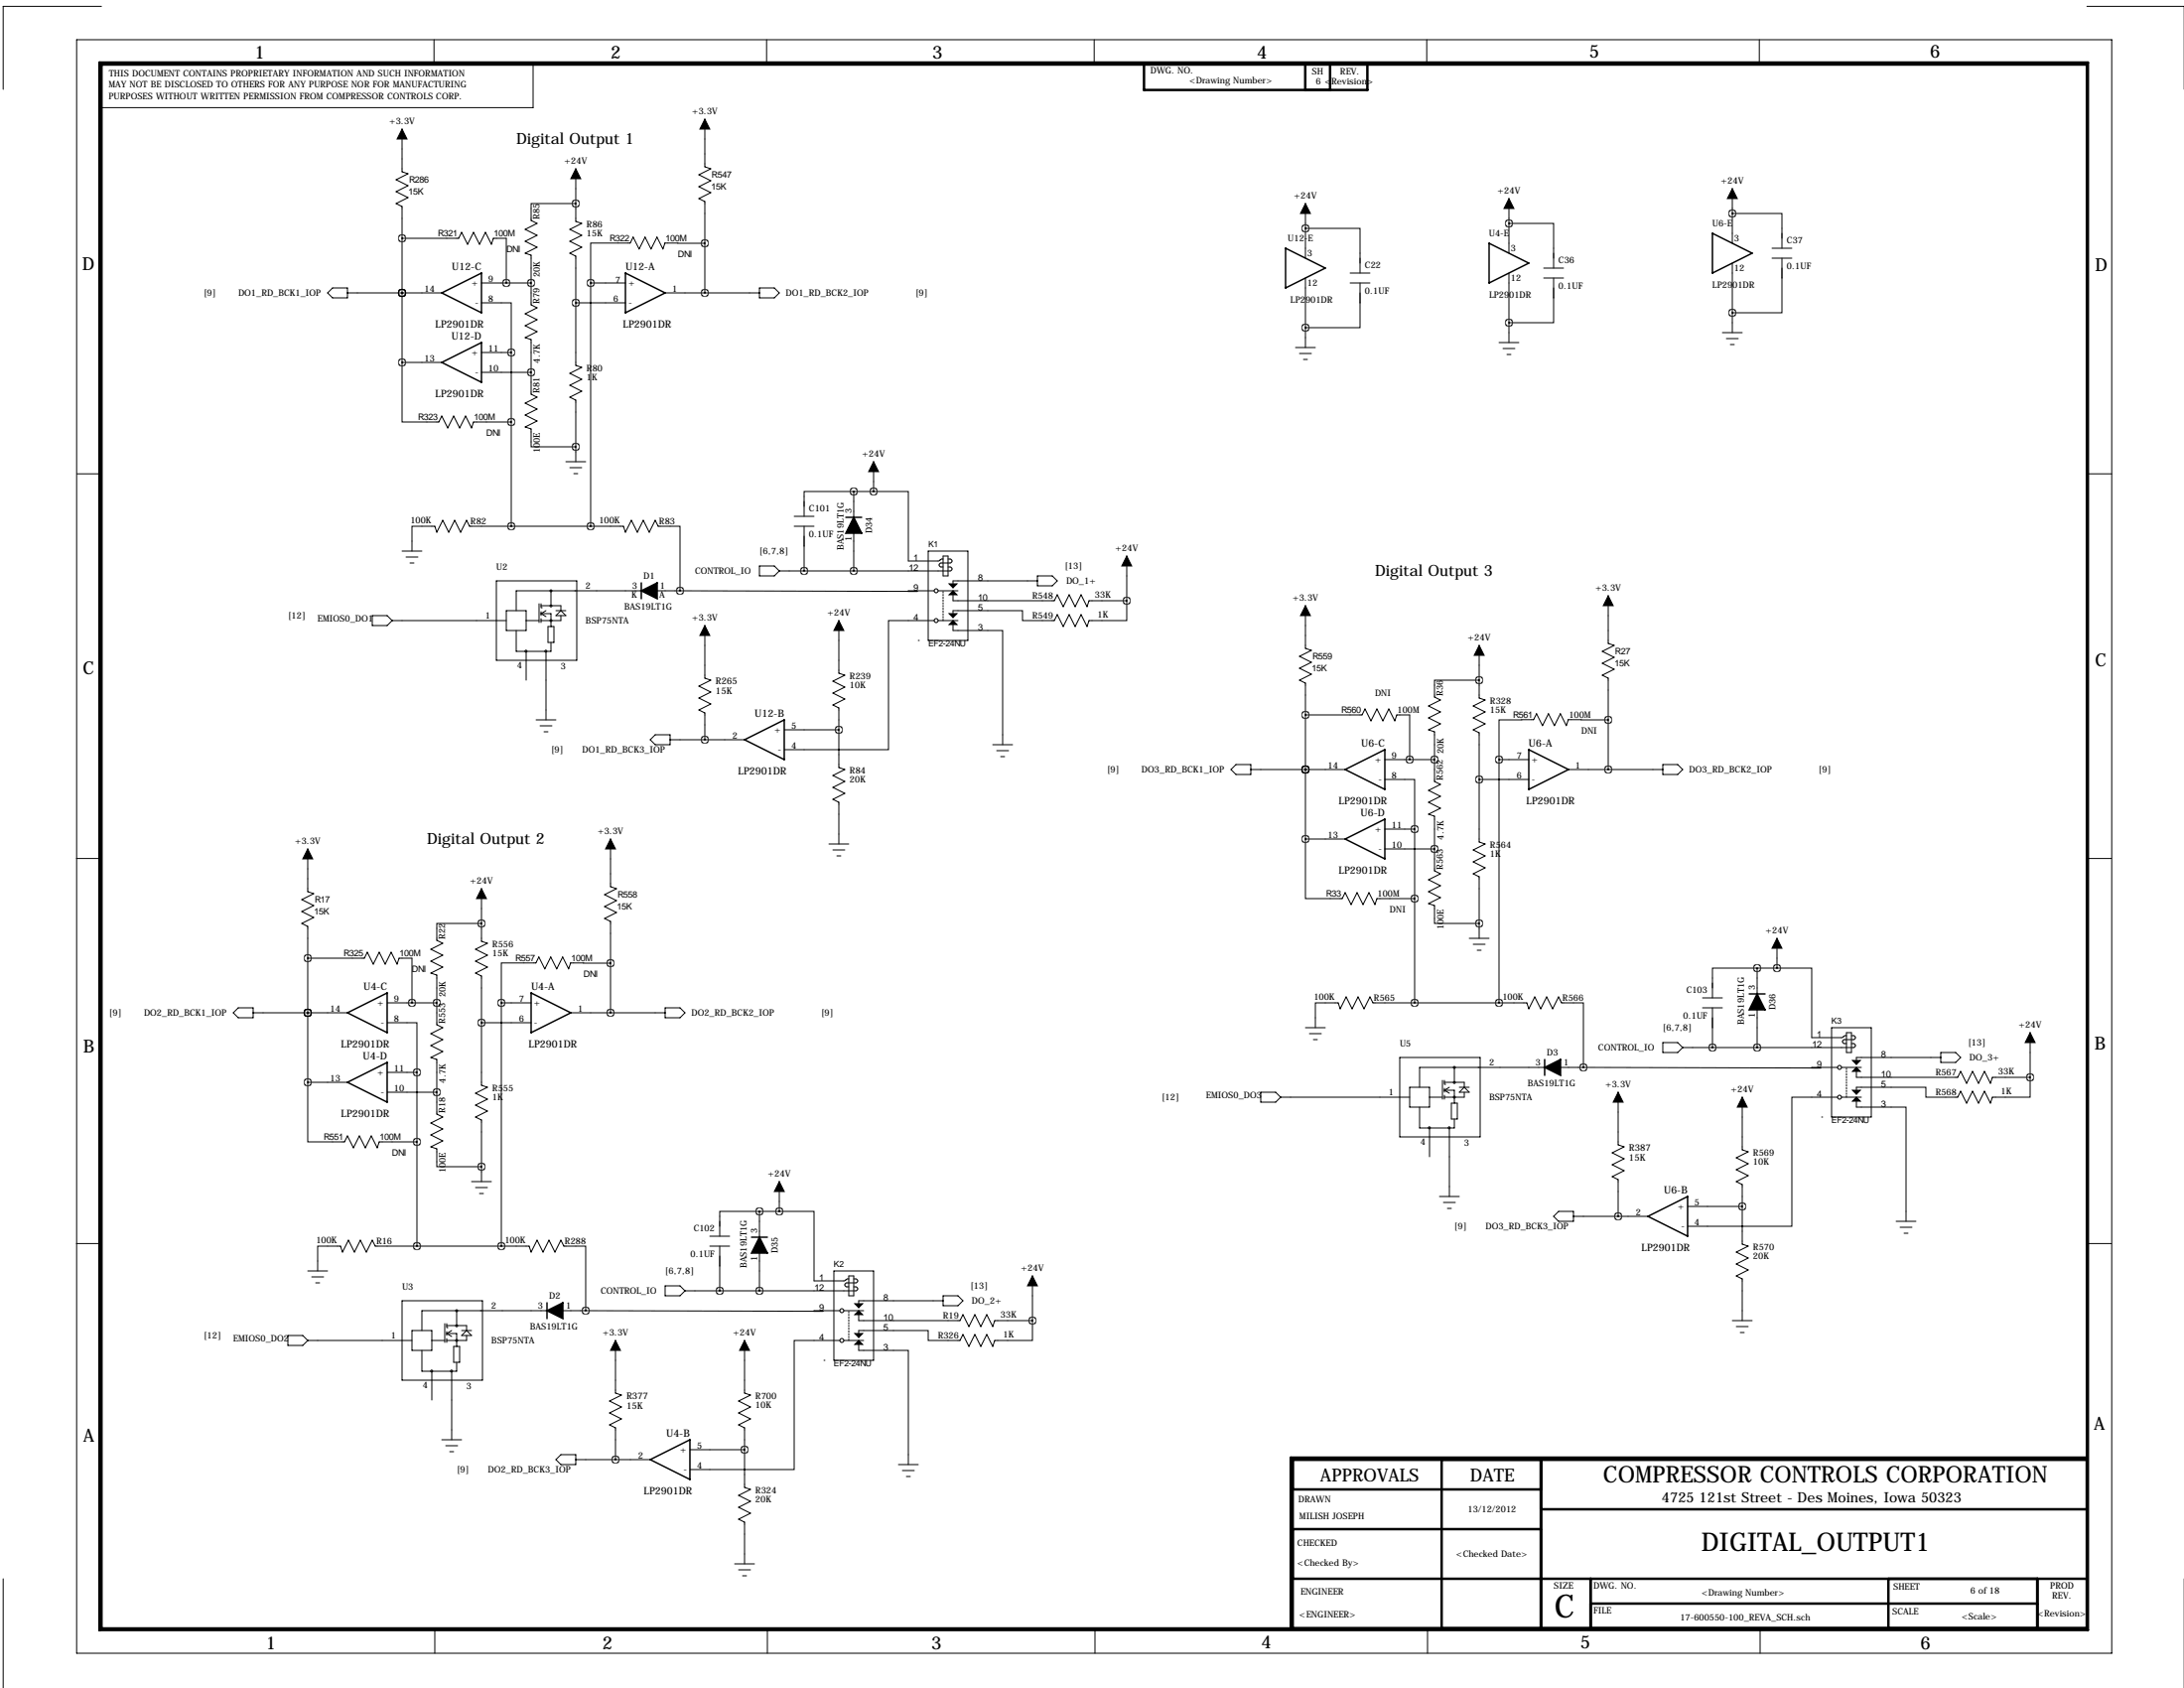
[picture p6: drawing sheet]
<svg xmlns="http://www.w3.org/2000/svg" width="559mm" height="432mm" viewBox="0 0 559 432" stroke-linecap="round" stroke-linejoin="round" font-family="sans-serif">
<g fill="none" stroke="#000" stroke-width=".25">
<path d="M19.6 10.2h520.7v412.7h-520.7zM26 1.6h-25.2v21.3M111 10.2v6.3M143.6 16.5h-7.2v11h-110.8M196.1 10.2v6.3M280 10.2v6.3M365 10.2v6.3M450.1 10.2v6.3M534 1.6h24.8M102.9 33v10.9l1.5 .5-3.1 1.6 3.1 1.5-3.1 1.5 3.1 1.5-3.1 1.6 1.6 .7v39.9M180.3 30.5v12.2l1.6 .5-3.1 1.5 3.1 1.5-3.1 1.6 3.1 1.5-3.1 1.5 1.5 .8v23.3M147.3 52.1h-11.4v4.3l1.5 .7-3 1.6 3 1.5-3 1.5 3 1.5-3 1.6 1.5 .5v12.7l1.5 .7-3 1.6 3 1.5-3 1.5 3 1.5-3 1.6 1.5 .5v13.9l1.5 .8-3 1.5 3 1.5-3 1.6 3 1.5-3 1.5 1.5 .5v4.6h11.4"/>
<path d="M147.3 43.2v13.4l1.5 .5-3 1.6 3 1.5-3 1.5 3 1.5-3 1.6 1.5 .7v28l1.5 .5-3 1.5 3 1.5-3 1.6 3 1.5-3 1.5 1.5 .8v15.7M334 58.4h14v11.4M334 52.1v13.9M386.1 57.1h11.4v11.5M386.1 50.8v14M443.2 54.6h12.7v8.9M443.2 48.3v13.9M85.1 73.7h3.8v2.5h-3.8l-1.3-1.3zM88.9 74.9h24.1M102.9 74.9h.1M102.9 61h14.4l.8-1.6 1.5 3.1 1.6-3.1 1.5 3.1 1.5-3.1 1.5 3.1 .5-1.5h3.3v11.4M123.2 77.5h7.6v12.7"/>
<path d="M123.2 72.4h12.7M147.3 77.5h12.7M151.1 72.4h8.9M151.1 72.4v62.2M170.2 74.9h24.1M180.3 62.2h-10.2l-.5 1.5-1.5-3-1.5 3-1.6-3-1.5 3-1.5-3-.8 1.5h-10.1v10.2M194.3 73.7h3.8l1.3 1.2-1.3 1.3h-3.8zM334 71.1v17.8M345.4 72.4h5.1M345.4 69.8h5.1M348 72.4v11.4h-14M386.1 69.8v17.8"/>
<path d="M395 68.6h5M395 71.1h5M397.5 71.1v11.5h-11.4M443.2 67.3v17.8M453.4 63.5h5.1M453.4 66h5.1M455.9 66v14h-12.7M102.9 92.7v15.2h9.4l.7-1.5 1.6 3.1 1.5-3.1 1.5 3.1 1.5-3.1 1.5 3.1 .6-1.6h9.6M102.9 92.7h10.1M123.2 90.2h7.6M123.2 95.2h12.7M130.8 90.2v44.4"/>
<path d="M331.5 88.9h5M332.5 90.4h3M333.5 91.9h1M383.5 87.6h5.1M384.6 89.2h3M385.6 90.7h1M440.7 85.1h5.1M441.7 86.6h3.1M442.7 88.1h1M144.8 118.1h5.1M145.8 119.6h3M223.5 118.1v7.6"/>
<path d="M19.7 121.2h6.4M146.8 121.2h1M203.2 134.6h5.1M203.2 132.1h5.1M205.7 134.6v11.4M218.4 125.7h-12.7v6.4M218.4 125.7v6.6M218.4 136.4v9.6M218.4 125.7h5.1M223.5 125.7h8.9v17.8h7.6l.8-.5h.5M533.9 121.2h6.4M95.2 157.5h3.9l1.2 1.3-1.2 1.2h-3.9z"/>
<path d="M100.3 158.8h29.2M102.9 141h5M103.9 142.5h3M104.9 144h1M105.4 141v-6.4h5.9l.5 1.5 1.5-3 1.5 3 1.5-3 1.6 3 1.5-3 .7 1.5h39.4l.5 1.5 1.5-3 1.6 3 1.5-3 1.5 3 1.5-3 .8 1.5h5.6v16.5M127 148.6h20.6v20.3h-20.6zM129.5 156.2h5.1v5.1h-5.1zM134.6 158.8h3.3M137.9 154.4v4.9M138.4 154.9h5.1v1.3M138.4 154.4v1M138.4 156.5v1"/>
<path d="M138.4 158.2v1.1M138.4 157h2.6v3.3M138.4 157l1.3 .7M138.5 155.4h.1M139.7 156.2l-1.3 .8M141 151.1v3.8M142.2 156.2h2.6M143.5 156.2l1.3 1.3h-2.6zM143.5 157.5v1.3h-5.1M164.1 151.1h-32v5.1M168.1 151.1h5.9M174 151.1l60.8 .2h-2.4v-.2h6.6"/>
<path d="M194.3 144.8h3.8l1.3 1.2-1.3 1.3h-3.8zM214.6 158.8v13.4l1.6 .5-3.1 1.5 3.1 1.6-3.1 1.5 3.1 1.5-3.1 1.5 1.5 .8v15.2l1.6 .5-3.1 1.6 3.1 1.5-3.1 1.5 3.1 1.5-3.1 1.6 1.5 .7v10.7M237.5 141h10.1v22.8h-10.1zM239 158.8h-11.7v33h-26.6M240 158.8h5.1M240 151.1h5.1M241.3 142.2h1.3v5.1h-1.3zM242.6 145h.5a.51 .51 0 0 1 .5 .5 .51 .51 0 0 1-.5 .5h-43.7M242.6 143h.5a.51 .51 0 0 1 .5 .5 .51 .51 0 0 1-.5 .5h-2.3a.51 .51 0 0 0-.5 .5 .51 .51 0 0 0 .5 .5h.5M243.8 159.8v1.5h12.7v29.2M243.8 152.1v1.6h25.9l.8-1.6 1.5 3.1 1.6-3.1 1.5 3.1 1.5-3.1 1.5 3.1 .5-1.5h9.7M265.4 148.6h-21.6v.8"/>
<path d="M265.4 147.3h3.8l1.3 1.3-1.3 1.3h-3.8zM288.3 153.7v5.1h-9.7l-.5 1.5-1.5-3.1-1.5 3.1-1.5-3.1-1.6 3.1-1.5-3.1-.8 1.6h-8.1v-2.6h-17.8v.8M288.3 142.2v11.5M334 154.9v11l1.5 .5-3 1.5 3 1.5-3 1.5 3 1.6-3 1.5 1.5 .8v39.8M411.5 152.4v12.2l1.5 .5-3 1.5 3 1.5-3 1.6 3 1.5-3 1.5 1.5 .8v23.3M132.1 161.3v5.3h8.9v-2.3M134.6 166.6v7.4M139.7 166.6v17.5M140.2 160.3h1.5v4h-1.5zM180.3 160v13.5l1.6 .5-3.1 1.5 3.1 1.5-3.1 1.6 3.1 1.5-3.1 1.5 1.5 .8v6.8M234.9 163.8h.1M378.5 174h-11.5v4.3l1.6 .8-3.1 1.5 3.1 1.5-3.1 1.5 3.1 1.6-3.1 1.5 1.5 .5v12.7l1.6 .8-3.1 1.5 3.1 1.5-3.1 1.5 3.1 1.6-3.1 1.5 1.5 .5v14l1.6 .7-3.1 1.5 3.1 1.6-3.1 1.5 3.1 1.5-3.1 1.5 1.5 .5v4.6h11.5"/>
<path d="M378.5 165.1v13.5l1.5 .5-3.1 1.5 3.1 1.5-3.1 1.5 3.1 1.6-3.1 1.5 1.6 .8v27.9l1.5 .5-3.1 1.5 3.1 1.5-3.1 1.6 3.1 1.5-3.1 1.5 1.6 .8v15.7M137.2 184.1h5M138.2 185.7h3M139.2 187.2h1M167.6 188h3.8v2.5h-3.8l-1.2-1.3zM171.4 189.2h19.1M200.7 186.7h13.9M254 190.5h5.1M255 192h3.1M256 193.5h1M315 196.8l1.2-1.2h3.8v2.5h-3.8zM320 196.8h24.2"/>
<path d="M334 196.8h.1M334 182.9h14.5l.7-1.5 1.6 3 1.5-3 1.5 3 1.5-3 1.6 3 .5-1.5h3.3v11.4M354.3 199.4h7.6v12.7M354.3 194.3h12.7M378.5 199.4h12.7M383.5 194.3h7.7M383.5 194.3v62.2M401.3 196.8h24.1M411.5 184.1h-10.2l-.5 1.5-1.6-3-1.5 3-1.5-3-1.5 3-1.6-3-.7 1.5h-8.9v10.2M425.4 195.6h3.9l1.2 1.2-1.2 1.3h-3.9zM19.6 219.6h6.4M78.7 217.2v10.9l1.6 .5-3.1 1.5 3.1 1.5-3.1 1.6 3.1 1.5-3.1 1.5 1.5 .8v39.9"/>
<path d="M156.2 214.6v12.2l1.5 .5-3 1.6 3 1.5-3 1.5 3 1.5-3 1.5 1.5 .8v23.4M212.1 215.9h5.1M213.1 217.4h3.1M214.1 218.9h1M334 214.6v15.3h9.4l.8-1.6 1.5 3.1 1.5-3.1 1.5 3.1 1.6-3.1 1.5 3.1 .5-1.5h9.6M334 214.6h10.2M354.3 212.1h7.6M354.3 217.2h12.7M361.9 212.1v44.4M533.8 219.6h6.4M123.2 236.2h-11.4v4.3l1.5 .8-3.1 1.5 3.1 1.5-3.1 1.6 3.1 1.5-3.1 1.5 1.6 .5v12.7l1.5 .8-3.1 1.5 3.1 1.5-3.1 1.6 3.1 1.5-3.1 1.5 1.6 .5v14l1.5 .8-3.1 1.5 3.1 1.5-3.1 1.5 3.1 1.5-3.1 1.6 1.6 .5v4.5h11.4M123.2 227.3v13.5l1.5 .5-3 1.5 3 1.5-3 1.6 3 1.5-3 1.5 1.5 .8v27.9l1.5 .5-3 1.6 3 1.5-3 1.5 3 1.5-3 1.6 1.5 .7v15.8"/>
<path d="M61 257.8h3.8v2.5h-3.8l-1.3-1.2zM64.8 259.1h24.1M78.7 259.1h.1M78.7 245.1h14.5l.8-1.5 1.5 3 1.5-3 1.6 3 1.5-3 1.5 3 .5-1.5h3.3v11.4M99.1 256.5h12.7M128.3 256.5h7.6M128.3 256.5v62.3M146 259.1h24.2M156.2 246.4l-10.2-.1-.5 1.6-1.5-3.1-1.6 3.1-1.5-3.1-1.5 3.1-1.5-3.1-.8 1.5h-8.8v10.2M170.2 257.8h3.8l1.3 1.3-1.3 1.2h-3.8zM375.9 240h5.1M376.9 241.6h3.1"/>
<path d="M378 243.1h1M435.6 255.3h5.1M435.6 257.8h5.1M438.1 257.8v10.2M449.6 247.6h-11.5v7.7M449.6 247.6v6.7M449.6 258.3v9.7M449.6 247.6h5.1M454.7 247.6h8.8v17.8h7.7l.8-.5h.4M454.7 240v7.6M78.7 276.9v15.2h9.4l.8-1.5 1.5 3 1.5-3 1.6 3 1.5-3 1.5 3 .5-1.5h9.7M78.7 276.9h10.2"/>
<path d="M99.1 261.6h7.6v12.7M99.1 279.4h12.7M99.1 274.3h7.6M106.7 274.3v44.5M123.2 261.6h12.7M322.6 279.4h3.8l1.3 1.3-1.3 1.2h-3.8zM334 262.9h5.1M335 264.4h3.1M336 265.9h1.1M336.5 262.9v-6.4h5.9l.5 1.6 1.5-3.1 1.5 3.1 1.6-3.1 1.5 3.1 1.5-3.1 .8 1.5h39.4l.5 1.6 1.5-3.1 1.5 3.1 1.5-3.1 1.6 3.1 1.5-3.1 .7 1.5h5.6v16.5M358.1 270.5h20.6v20.3h-20.6zM360.7 278.1h5.1v5.1h-5.1z"/>
<path d="M369.1 276.4v4.8M369.6 276.9h5v1.2M369.6 276.4v1M369.6 278.4v1M369.6 278.9h2.5v3.3M369.6 278.9l1.2 .8M369.6 277.4h.1M370.8 278.1l-1.2 .8M372.1 273v3.9M373.4 278.1h2.5M374.6 278.1l1.3 1.3h-2.5zM374.6 279.4v1.3h-5"/>
<path d="M395.2 273h-32v5.1M399.3 273h5.8M405.1 273l60.8 .2h-2.4v-.2h6.7M414 279.4v13.5l1.5 .5-3 1.5 3 1.5-3 1.5 3 1.6-3 1.5 1.5 .8v9.3M425.4 266.7h3.9l1.2 1.3-1.2 1.2h-3.9zM468.6 262.9h10.2v22.9h-10.2zM471.2 273h5M472.4 264.2h1.3v5h-1.3zM473.7 267h.5a.51 .51 0 0 1 .5 .5 .51 .51 0 0 1-.5 .5h-43.7M473.7 264.9h.5a.51 .51 0 0 1 .5 .5 .51 .51 0 0 1-.5 .5h-2.3a.51 .51 0 0 0-.5 .5 .51 .51 0 0 0 .5 .6h.5M475 274.1v1.5h25.9l.7-1.5 1.6 3 1.5-3 1.5 3 1.5-3 1.6 3 .5-1.5h9.6M496.6 270.5h-21.6v.8"/>
<path d="M496.6 269.2h3.8l1.2 1.3-1.2 1.3h-3.8zM519.4 275.6v5.1h-9.6l-.5 1.5-1.6-3.1-1.5 3.1-1.5-3.1-1.5 3.1-1.6-3.1-.7 1.6h-8.1v-2.6h-17.8v.8M519.4 264.2v11.4M327.7 280.7h33M363.2 283.2v5.3h8.9v-2.2M365.8 280.7h3.3M365.8 288.5v7.4M369.6 280.2v1M370.8 288.5v17.6M371.3 282.2h1.6v4.1h-1.6zM445.8 280.7v13.4l1.5 .5-3.1 1.6 3.1 1.5-3.1 1.5 3.1 1.5-3.1 1.6 1.6 .7v15.3l1.5 .5-3.1 1.5 3.1 1.5-3.1 1.5 3.1 1.6-3.1 1.5 1.6 .8v10.6M466.1 285.8h.1"/>
<path d="M470.2 280.7h-11.7v33h-26.7M471.2 280.7h5M475 281.7v1.5h12.7v29.2M19.6 318.1h6.4M120.6 302.3h5.1M121.7 303.8h3M122.7 305.3h1M181.6 318.8h5.1M181.6 316.2h5.1M184.1 318.8v11.4M194.3 309.9h-10.2v6.3M194.3 309.9v6.6"/>
<path d="M194.3 309.9h5.1M199.4 309.9h8.9v17.8h7.6l.8-.5h.5M199.4 302.3v7.6M368.3 306.1h5.1M369.3 307.6h3.1M370.3 309.1h1M398.8 309.9h3.8v2.5h-3.8l-1.3-1.3zM402.6 311.1h19M431.8 308.6h14M485.1 312.4h5.1M486.2 313.9h3M487.2 315.5h1"/>
<path d="M533.8 318.1h6.4M78.7 325.1h5.1M79.8 326.6h3M80.8 328.2h1M81.3 325.1v-6.3h5.8l.5 1.5 1.6-3.1 1.5 3.1 1.5-3.1 1.5 3.1 1.5-3.1 .8 1.6h39.4l.5 1.5 1.5-3.1 1.5 3.1 1.6-3.1 1.5 3.1 1.5-3.1 .8 1.6h5.6v16.5M102.9 332.7h20.5v20.4h-20.5zM113.8 338.6v4.8M114.3 339.1h5.1v1.3M114.3 338.6v1M114.4 339.6h.1M116.8 335.3v3.8M140 335.3h-32.1v5.1"/>
<path d="M144 335.3h5.9M149.9 335.3l60.8 .1h-2.4v-.1h6.6M170.2 328.9h3.8l1.3 1.3-1.3 1.3h-3.8zM194.3 320.5v9.7M213.4 325.1h10.1v22.9h-10.1zM215.9 335.3h5.1M217.2 326.4h1.2v5.1h-1.2zM218.4 329.2h.5a.51 .51 0 0 1 .6 .5 .51 .51 0 0 1-.6 .5h-43.6M218.4 327.2h.5a.51 .51 0 0 1 .6 .5 .51 .51 0 0 1-.6 .5h-2.2a.51 .51 0 0 0-.5 .5 .51 .51 0 0 0 .5 .5h.5M219.7 336.3v1.5h25.9l.8-1.5 1.5 3 1.5-3 1.6 3 1.5-3 1.5 3 .5-1.5h9.7M241.3 331.5h3.8l1.3 1.2-1.3 1.3h-3.8zM241.3 332.7h-21.6v.8"/>
<path d="M264.2 337.8v5.1h-9.7l-.5 1.5-1.5-3-1.5 3-1.6-3-1.5 3-1.5-3-.8 1.5h-8.1v-2.5h-17.8v.7M264.2 326.4v11.4M443.2 337.8h5.1M444.2 339.3h3.1M73.7 341.6h3.8l1.2 1.3-1.2 1.3h-3.8zM78.7 342.9h26.7M105.4 340.4h5.1v5h-5.1zM107.9 345.4v5.4h8.9v-2.3M110.5 342.9h3.3M110.5 350.8v7.3M114.3 340.6v1M114.3 342.4v1"/>
<path d="M114.3 341.1h2.5v3.3M114.3 341.1l1.3 .8M115.6 340.4l-1.3 .7M115.6 350.8v17.5M116.1 344.4h1.5v4.1h-1.5zM118.1 340.4h2.5M119.4 340.4l1.2 1.2h-2.5zM119.4 341.6v1.3h-5.1M157.5 342.9v13.5l1.5 .5-3 1.5 3 1.5-3 1.5 3 1.6-3 1.5 1.5 .8v8.1M190.5 342.9v13.5l1.5 .5-3 1.5 3 1.5-3 1.5 3 1.6-3 1.5 1.5 .8v15.2l1.5 .5-3 1.5 3 1.5-3 1.6 3 1.5-3 1.5 1.5 .8v10.6M210.8 348h.1M214.9 342.9h-11.7v33h-26.7"/>
<path d="M215.9 342.9h5.1M219.7 343.9v1.5h12.7v29.2M445.3 340.9h1M113 368.3h5.1M114 369.8h3.1M115.1 371.3h1M143.5 372.1h3.8v2.5h-3.8l-1.3-1.2zM147.3 373.4h19.1M176.5 370.8h14M229.9 374.6h5M230.9 376.2h3M231.9 377.7h1"/>
<path d="M.8 403.9v27.9M111.3 416.6v6.3M188 400h5M189 401.6h3M190 403.1h1M196.3 416.6v6.3M280.2 416.6v6.3M365.3 416.6v6.3M450.3 416.6v6.3"/>
<circle cx="141" cy="155" r=".25"/>
<circle cx="141" cy="158.7" r=".25"/>
<circle cx="141" cy="151.1" r=".25"/>
<circle cx="239.5" cy="151.1" r=".51"/>
<circle cx="239.5" cy="158.8" r=".51"/>
<circle cx="134.6" cy="166.6" r=".25"/>
<circle cx="139.6" cy="166.6" r=".25"/>
<circle cx="372.1" cy="276.9" r=".25"/>
<circle cx="372.1" cy="273" r=".25"/>
<circle cx="470.7" cy="273.1" r=".51"/>
<circle cx="365.7" cy="288.5" r=".25"/>
<circle cx="370.8" cy="288.5" r=".25"/>
<circle cx="372.1" cy="280.7" r=".25"/>
<circle cx="470.7" cy="280.7" r=".51"/>
<circle cx="116.8" cy="339.1" r=".25"/>
<circle cx="116.8" cy="335.3" r=".25"/>
<circle cx="215.4" cy="335.3" r=".51"/>
<circle cx="110.4" cy="350.7" r=".25"/>
<circle cx="115.5" cy="350.7" r=".25"/>
<circle cx="116.8" cy="342.9" r=".25"/>
<circle cx="215.4" cy="342.9" r=".51"/>
</g>
<g fill="none" stroke="#000" stroke-width=".63">
<path d="M25.5 16h508.7v401h-508.7zM26 16.5h508v400.1h-508zM292.7 16.3h57.2v6.7h-57.2zM334 23v-6.7h6.3v6.7M368.9 373.4v43.2M394.3 373.4v43.2M534 373.4h-203.2v43.2M534 372.9h-203.7v43.7M330.8 381h63.5M330.8 391.2h63.5M394.3 386.1h139.7M330.8 403.9h203.2"/>
<path d="M407 403.9v12.7M407 410.2h114.3M483.2 403.9v12.7M521.3 403.9v12.7"/>
</g>
<g fill="none" stroke="#000" stroke-width=".38">
<path d="M438.1 59.7l10.2 5.1-10.2 5zM113 74.9l10.2-5.1v10.2zM160 69.8l10.2 5.1-10.2 5.1zM328.9 63.5l10.2 5.1-10.2 5.1zM381 62.2l10.2 5.1-10.2 5.1zM113 92.7l10.2-5.1v10.2zM216.4 132.3h4.1M164.1 149.1v4.1M190.5 189.2l10.2-5.1v10.2zM344.2 196.8l10.1-5v10.1zM391.2 191.8l10.1 5-10.1 5.1zM344.2 214.6l10.1-5.1v10.2z"/>
<path d="M88.9 259.1l10.2-5.1v10.2zM135.9 254l10.1 5.1-10.1 5.1zM447.5 254.3h4.1M88.9 276.9l10.2-5.1v10.1zM395.2 271v4.1M192.3 316.5h4M421.6 311.1l10.2-5v10.1zM140 333.2v4.1M166.4 373.4l10.1-5.1v10.2z"/>
</g>
<path d="M218.4 132.3l2.1 4.1h-4.1zM164.1 151.1l4-2v4.1zM449.6 254.3l2 4h-4.1zM395.2 273l4.1-2v4.1zM140 335.3l4-2.1v4.1zM194.3 316.5l2 4h-4z" fill="#000" stroke="#000" stroke-width=".38"/>
<g fill="#000" stroke="#000" stroke-width=".25">
<path d="M102.9 33l1.2 2.6h-2.5zM180.3 30.5l1.3 2.5h-2.5zM147.3 43.2l1.3 2.5h-2.6zM334 52.1l1.3 2.5h-2.6zM386.1 50.8l1.2 2.5h-2.5zM443.2 48.3l1.3 2.5h-2.5zM223.5 118.1l1.3 2.5h-2.6zM214.6 158.8l1.3 2.5h-2.5zM242.8 157h2.1l-1.1 1zM243.8 158.8l1.1 1h-2.1zM243.8 151.1l1.1 1h-2.1zM242.8 149.4h2.1l-1.1 1z"/>
<path d="M288.3 142.2l1.3 2.6h-2.6zM334 154.9l1.3 2.6h-2.6zM411.5 152.4l1.2 2.5h-2.5zM180.3 160l1.3 2.6h-2.5zM378.5 165.1l1.2 2.5h-2.5zM78.7 217.2l1.3 2.5h-2.5zM156.2 214.6l1.3 2.6h-2.6zM123.2 227.3l1.3 2.6h-2.6zM454.7 240l1.2 2.6h-2.5zM414 279.4l1.3 2.5h-2.6zM474 278.9h2l-1 1zM475 273l1 1.1h-2z"/>
<path d="M474 271.3h2l-1 1zM519.4 264.2l1.3 2.5h-2.5zM445.8 280.7l1.2 2.5h-2.5zM475 280.7l1 1h-2zM199.4 302.3l1.3 2.5h-2.6zM219.7 335.3l1 1h-2zM218.7 333.5h2l-1 1zM264.2 326.4l1.2 2.5h-2.5zM157.5 342.9l1.2 2.5h-2.5zM190.5 342.9l1.3 2.5h-2.6zM218.7 341.1h2l-1 1zM219.7 342.9l1 1h-2z"/>
</g>
<path d="M241.3 158.8v-7.7M472.4 280.7v-7.7M217.2 342.9v-7.6" fill="none" stroke="#000" stroke-width=".25" stroke-dasharray=".4 .4"/>
<path d="M130.7 90.2a.1 .1 0 0 0 .2 0 .1 .1 0 0 0-.2 0zM135.8 72.4a.1 .1 0 0 0 .2 0 .1 .1 0 0 0-.2 0zM147.3 52.1a.07 .07 0 0 0 .1 0 .07 .07 0 0 0-.1 0zM130.7 134.6a.1 .1 0 0 0 .2 0 .1 .1 0 0 0-.2 0zM333.9 58.4a.1 .1 0 0 0 .2 0 .1 .1 0 0 0-.2 0zM333.9 83.8a.1 .1 0 0 0 .2 0 .1 .1 0 0 0-.2 0zM386 57.1a.07 .07 0 0 0 .1 0 .07 .07 0 0 0-.1 0zM386 82.5a.07 .07 0 0 0 .1 0 .07 .07 0 0 0-.1 0zM443.2 54.6a.07 .07 0 0 0 .1 0 .07 .07 0 0 0-.1 0zM443.2 80a.07 .07 0 0 0 .1 0 .07 .07 0 0 0-.1 0zM218.4 146a.07 .07 0 0 0 .1 0 .07 .07 0 0 0-.1 0zM102.8 74.9a.07 .07 0 0 0 .1 0 .07 .07 0 0 0-.1 0zM102.8 74.9a.07 .07 0 0 0 .1 0 .07 .07 0 0 0-.1 0zM180.3 74.9a.07 .07 0 0 0 .1 0 .07 .07 0 0 0-.1 0zM102.8 61a.07 .07 0 0 0 .1 0 .07 .07 0 0 0-.1 0zM129.5 72.4a.07 .07 0 0 0 .1 0 .07 .07 0 0 0-.1 0zM180.3 62.2a.07 .07 0 0 0 .1 0 .07 .07 0 0 0-.1 0zM130.7 107.9a.1 .1 0 0 0 .2 0 .1 .1 0 0 0-.2 0zM102.8 92.7a.07 .07 0 0 0 .1 0 .07 .07 0 0 0-.1 0zM147.3 114.3a.07 .07 0 0 0 .1 0 .07 .07 0 0 0-.1 0zM173.9 151.1a.1 .1 0 0 0 .2 0 .1 .1 0 0 0-.2 0zM135.8 95.2a.1 .1 0 0 0 .2 0 .1 .1 0 0 0-.2 0zM223.5 125.7a.07 .07 0 0 0 .1 0 .07 .07 0 0 0-.1 0zM214.6 186.7a.07 .07 0 0 0 .1 0 .07 .07 0 0 0-.1 0zM288.2 153.7a.1 .1 0 0 0 .2 0 .1 .1 0 0 0-.2 0zM106.6 274.3a.07 .07 0 0 0 .1 0 .07 .07 0 0 0-.1 0zM111.7 256.5a.07 .07 0 0 0 .1 0 .07 .07 0 0 0-.1 0zM123.1 236.2a.1 .1 0 0 0 .2 0 .1 .1 0 0 0-.2 0zM106.6 318.8a.07 .07 0 0 0 .1 0 .07 .07 0 0 0-.1 0zM194.2 330.2a.1 .1 0 0 0 .2 0 .1 .1 0 0 0-.2 0zM78.7 259.1a.07 .07 0 0 0 .1 0 .07 .07 0 0 0-.1 0zM78.7 245.1a.07 .07 0 0 0 .1 0 .07 .07 0 0 0-.1 0zM105.3 256.5a.1 .1 0 0 0 .2 0 .1 .1 0 0 0-.2 0zM156.1 246.4a.1 .1 0 0 0 .2 0 .1 .1 0 0 0-.2 0zM106.6 292.1a.07 .07 0 0 0 .1 0 .07 .07 0 0 0-.1 0zM78.7 276.9a.07 .07 0 0 0 .1 0 .07 .07 0 0 0-.1 0zM123.1 298.4a.1 .1 0 0 0 .2 0 .1 .1 0 0 0-.2 0zM149.8 335.3a.07 .07 0 0 0 .1 0 .07 .07 0 0 0-.1 0zM111.7 279.4a.07 .07 0 0 0 .1 0 .07 .07 0 0 0-.1 0zM199.3 309.9a.1 .1 0 0 0 .2 0 .1 .1 0 0 0-.2 0zM190.4 370.8a.1 .1 0 0 0 .2 0 .1 .1 0 0 0-.2 0zM264.1 337.8a.07 .07 0 0 0 .1 0 .07 .07 0 0 0-.1 0zM78.7 259.1a.07 .07 0 0 0 .1 0 .07 .07 0 0 0-.1 0zM156.1 259.1a.1 .1 0 0 0 .2 0 .1 .1 0 0 0-.2 0zM361.9 212.1a.07 .07 0 0 0 .1 0 .07 .07 0 0 0-.1 0zM367 194.3a.07 .07 0 0 0 .1 0 .07 .07 0 0 0-.1 0zM378.4 174a.07 .07 0 0 0 .1 0 .07 .07 0 0 0-.1 0zM361.9 256.5a.07 .07 0 0 0 .1 0 .07 .07 0 0 0-.1 0zM383.5 256.5a.07 .07 0 0 0 .1 0 .07 .07 0 0 0-.1 0zM449.5 268a.07 .07 0 0 0 .1 0 .07 .07 0 0 0-.1 0zM333.9 196.8a.1 .1 0 0 0 .2 0 .1 .1 0 0 0-.2 0zM333.9 182.9a.1 .1 0 0 0 .2 0 .1 .1 0 0 0-.2 0zM360.6 194.3a.07 .07 0 0 0 .1 0 .07 .07 0 0 0-.1 0zM411.4 184.2a.07 .07 0 0 0 .1 0 .07 .07 0 0 0-.1 0zM361.9 229.9a.07 .07 0 0 0 .1 0 .07 .07 0 0 0-.1 0zM333.9 214.6a.1 .1 0 0 0 .2 0 .1 .1 0 0 0-.2 0zM378.4 236.2a.07 .07 0 0 0 .1 0 .07 .07 0 0 0-.1 0zM405.1 273.1a.07 .07 0 0 0 .1 0 .07 .07 0 0 0-.1 0zM367 217.2a.07 .07 0 0 0 .1 0 .07 .07 0 0 0-.1 0zM454.6 247.7a.07 .07 0 0 0 .1 0 .07 .07 0 0 0-.1 0zM445.7 308.6a.07 .07 0 0 0 .1 0 .07 .07 0 0 0-.1 0zM519.4 275.6a.07 .07 0 0 0 .1 0 .07 .07 0 0 0-.1 0zM411.4 196.9a.07 .07 0 0 0 .1 0 .07 .07 0 0 0-.1 0zM333.9 196.8a.1 .1 0 0 0 .2 0 .1 .1 0 0 0-.2 0zM147.3 77.5a.07 .07 0 0 0 .1 0 .07 .07 0 0 0-.1 0zM151.1 134.6a.07 .07 0 0 0 .1 0 .07 .07 0 0 0-.1 0zM151.1 72.4a.07 .07 0 0 0 .1 0 .07 .07 0 0 0-.1 0zM123.1 261.6a.1 .1 0 0 0 .2 0 .1 .1 0 0 0-.2 0zM128.2 318.8a.07 .07 0 0 0 .1 0 .07 .07 0 0 0-.1 0zM378.4 199.4a.07 .07 0 0 0 .1 0 .07 .07 0 0 0-.1 0zM128.2 256.5a.07 .07 0 0 0 .1 0 .07 .07 0 0 0-.1 0zM383.5 194.3a.07 .07 0 0 0 .1 0 .07 .07 0 0 0-.1 0zM180.3 189.2a.07 .07 0 0 0 .1 0 .07 .07 0 0 0-.1 0zM157.4 373.4a.07 .07 0 0 0 .1 0 .07 .07 0 0 0-.1 0zM414 311.1a.07 .07 0 0 0 .1 0 .07 .07 0 0 0-.1 0zM218.4 125.7a.07 .07 0 0 0 .1 0 .07 .07 0 0 0-.1 0zM205.7 146a.07 .07 0 0 0 .1 0 .07 .07 0 0 0-.1 0zM194.2 309.9a.1 .1 0 0 0 .2 0 .1 .1 0 0 0-.2 0zM184.1 330.2a.07 .07 0 0 0 .1 0 .07 .07 0 0 0-.1 0zM449.5 247.7a.07 .07 0 0 0 .1 0 .07 .07 0 0 0-.1 0zM438.1 268a.07 .07 0 0 0 .1 0 .07 .07 0 0 0-.1 0z" fill="#000" stroke="#000" stroke-width="1.9"/>
<text font-size="8.2" x="397.7" y="413.9">C</text>
<text font-size="6.6" x="435.3" y="396.8">DIGITAL_OUTPUT1</text>
<text font-size="5.9" x="410.2" y="379.2">COMPRESSOR CONTROLS CORPORATION</text>
<g font-size="4.6">
<text x="65.1" y="15">1</text>
<text x="156.3" y="15">2</text>
<text x="238.5" y="15">3</text>
<text x="321.6" y="15">4</text>
<text x="406.6" y="14.8">5</text>
<text x="493.8" y="14.8">6</text>
<text x="21.1" y="69.1">D</text>
<text x="536.1" y="69.4">D</text>
<text x="21.2" y="172.4">C</text>
<text x="536" y="170.4">C</text>
<text x="21.3" y="269.3">B</text>
<text x="535.9" y="268.4">B</text>
<text x="535.7" y="365.8">A</text>
<text x="21.3" y="368.8">A</text>
<text x="337.8" y="379">APPROVALS</text>
<text x="376.2" y="379">DATE</text>
<text x="68" y="421.8">1</text>
<text x="154.1" y="421.8">2</text>
<text x="238.3" y="421.8">3</text>
<text x="322.7" y="421.7">4</text>
<text x="404.4" y="421.6">5</text>
<text x="491.4" y="421.8">6</text>
</g>
<g font-size="4">
<text x="132.1" y="36.8">Digital Output 1</text>
<text x="351.8" y="147.3">Digital Output 3</text>
<text x="109.2" y="215.9">Digital Output 2</text>
</g>
<text font-size="3.6" x="425.2" y="384.3">4725 121st Street - Des Moines, Iowa 50323</text>
<g font-size="2.6">
<text x="115.7" y="69.1">U12-C</text>
<text x="160" y="69.1">U12-A</text>
<text x="111.4" y="83.8">LP2901DR</text>
<text x="159.4" y="83.8">LP2901DR</text>
<text x="115.5" y="86.9">U12-D</text>
<text x="111.4" y="101.6">LP2901DR</text>
<text x="193.1" y="183.4">U12-B</text>
<text x="348.3" y="191">U6-C</text>
<text x="391.2" y="191">U6-A</text>
<text x="188.9" y="198.1">LP2901DR</text>
<text x="342.6" y="205.7">LP2901DR</text>
<text x="348.1" y="208.8">U6-D</text>
<text x="390.6" y="205.7">LP2901DR</text>
<text x="342.6" y="223.5">LP2901DR</text>
<text x="93" y="253.2">U4-C</text>
<text x="135.9" y="253.2">U4-A</text>
<text x="87.3" y="268">LP2901DR</text>
<text x="135.3" y="268">LP2901DR</text>
<text x="92.9" y="271">U4-D</text>
<text x="87.3" y="285.8">LP2901DR</text>
<text x="425.8" y="305.3">U6-B</text>
<text x="420" y="320">LP2901DR</text>
<text x="170.5" y="367.5">U4-B</text>
<text x="164.8" y="382.3">LP2901DR</text>
</g>
<g font-size="2.4">
<text x="233.7" y="143.5">1</text>
<text x="232.5" y="146.1">12</text>
<text x="250.2" y="148.6">8</text>
<text x="233.7" y="151.1">9</text>
<text x="250.2" y="153.7">10</text>
<text x="233.7" y="158.8">4</text>
<text x="250.2" y="161.3">3</text>
<text x="250.2" y="156.2">5</text>
<text x="183.1" y="175">R265</text>
<text x="183.1" y="177.4">15K</text>
<text x="463.6" y="268">12</text>
<text x="464.9" y="265.4">1</text>
<text x="464.9" y="273">9</text>
<text x="481.3" y="275.6">10</text>
<text x="481.3" y="270.5">8</text>
<text x="464.9" y="280.7">4</text>
<text x="481.3" y="278.1">5</text>
<text x="481.3" y="283.2">3</text>
<text x="416.8" y="294.4">R387</text>
<text x="416.8" y="296.8">15K</text>
<text x="209.6" y="327.7">1</text>
<text x="208.4" y="330.2">12</text>
<text x="209.6" y="335.3">9</text>
<text x="226.1" y="332.7">8</text>
<text x="226.1" y="340.4">5</text>
<text x="226.1" y="337.8">10</text>
<text x="209.6" y="342.9">4</text>
<text x="226.1" y="345.4">3</text>
<text x="160.3" y="357.9">R377</text>
<text x="160.3" y="360.3">15K</text>
</g>
<g font-size="2.3">
<text x="27.8" y="22.4">MAY NOT BE DISCLOSED TO OTHERS FOR ANY PURPOSE NOR FOR MANUFACTURING</text>
<text x="27.9" y="19.6">THIS DOCUMENT CONTAINS PROPRIETARY INFORMATION AND SUCH INFORMATION</text>
<text x="294.3" y="18.9">DWG. NO.</text>
<text x="304.4" y="21.4">&lt;Drawing Number&gt;</text>
<text x="335.7" y="18.9">SH</text>
<text x="336.7" y="21.6">6 &lt;Revision&gt;</text>
<text x="342.9" y="19.1">REV.</text>
<text x="27.8" y="25.5">PURPOSES WITHOUT WRITTEN PERMISSION FROM COMPRESSOR CONTROLS CORP.</text>
<text x="177" y="29.2">+3.3V</text>
<text x="99.6" y="31.8">+3.3V</text>
<text x="144.4" y="41.9">+24V</text>
<text x="104.6" y="46.8">R286</text>
<text x="182.1" y="45.5">R547</text>
<text x="440.3" y="47">+24V</text>
<text x="104.5" y="49.7">15K</text>
<text x="182" y="48.5">15K</text>
<text x="331.1" y="50.8">+24V</text>
<text x="383.2" y="49.5">+24V</text>
<text x="138" y="56.1" transform="rotate(-90 138 56.1)">R85</text>
<text x="150.1" y="58.2">R86</text>
<text x="438.1" y="58">U6-E</text>
<text x="112.1" y="60.5">R321</text>
<text x="126.4" y="60.5">100M</text>
<text x="129.5" y="64.5">DNI</text>
<text x="150.1" y="60.5">15K</text>
<text x="156" y="61.7">R322</text>
<text x="170.3" y="61.7">100M</text>
<text x="173.4" y="65.7">DNI</text>
<text x="329.5" y="61.8">U12-E</text>
<text x="334.5" y="65.5">3</text>
<text x="381" y="60.5">U4-E</text>
<text x="386.6" y="64.3">3</text>
<text x="443.7" y="61.7">3</text>
<text x="457.2" y="62.2">C37</text>
<text x="138.2" y="70.9" transform="rotate(-90 138.2 70.9)">20K</text>
<text x="349.2" y="68.6">C22</text>
<text x="386.6" y="72">12</text>
<text x="398.8" y="67.3">C36</text>
<text x="443.7" y="69.4">12</text>
<text x="457.2" y="68.9">0.1UF</text>
<text x="52.1" y="75.7">[9]</text>
<text x="61" y="75.7">DO1_RD_BCK1_IOP</text>
<text x="108.6" y="74.6">14</text>
<text x="120.7" y="73.2">+</text>
<text x="125" y="72">9</text>
<text x="125" y="77.1">8</text>
<text x="138" y="77.7" transform="rotate(-90 138 77.7)">R79</text>
<text x="156.9" y="77.1">6</text>
<text x="157.4" y="72.4">7</text>
<text x="160.8" y="73.2">+</text>
<text x="172" y="74.6">1</text>
<text x="201" y="75.7">DO1_RD_BCK2_IOP</text>
<text x="234.2" y="75.7">[9]</text>
<text x="330.2" y="77.5">LP2901DR</text>
<text x="334.5" y="73.2">12</text>
<text x="349.2" y="75.3">0.1UF</text>
<text x="381" y="76.2">LP2901DR</text>
<text x="398.8" y="74">0.1UF</text>
<text x="438.1" y="73.7">LP2901DR</text>
<text x="121.5" y="78.3">-</text>
<text x="160.8" y="78.3">-</text>
<text x="125" y="89.8">11</text>
<text x="108.6" y="92.4">13</text>
<text x="120.7" y="91">+</text>
<text x="125" y="94.9">10</text>
<text x="138.2" y="92.9" transform="rotate(-90 138.2 92.9)">4.7K</text>
<text x="150.1" y="95">R80</text>
<text x="121.5" y="96.1">-</text>
<text x="138" y="100.6" transform="rotate(-90 138 100.6)">R81</text>
<text x="150.1" y="97.4">1K</text>
<text x="107" y="107.5">R323</text>
<text x="121.3" y="107.4">100M</text>
<text x="124.5" y="111.5">DNI</text>
<text x="138.2" y="115.9" transform="rotate(-90 138.2 115.9)">100E</text>
<text x="220.6" y="116.8">+24V</text>
<text x="207" y="130.8">C101</text>
<text x="217.9" y="131.3" transform="rotate(-90 217.9 131.3)">3</text>
<text x="105" y="133.9">100K</text>
<text x="120.4" y="134.1">R82</text>
<text x="153.3" y="133.9">100K</text>
<text x="168.7" y="134.1">R83</text>
<text x="207" y="137.5">0.1UF</text>
<text x="223.1" y="136.5" transform="rotate(-90 223.1 136.5)">D34</text>
<text x="194.3" y="141.8">[6,7,8]</text>
<text x="215.9" y="140.7" transform="rotate(-90 215.9 140.7)">BAS19LT1G</text>
<text x="217.9" y="138.5" transform="rotate(-90 217.9 138.5)">1</text>
<text x="285.4" y="141">+24V</text>
<text x="127" y="145.8">U2</text>
<text x="164.7" y="148.1">D1</text>
<text x="177.8" y="146.9">CONTROL_IO</text>
<text x="272.4" y="145.6">[13]</text>
<text x="272.8" y="149.4">DO_1+</text>
<text x="149.9" y="150.6">2</text>
<text x="161.5" y="153">K</text>
<text x="161.8" y="150.6">3</text>
<text x="168.7" y="153">A</text>
<text x="168.9" y="150.6">1</text>
<text x="264.1" y="153.2">R548</text>
<text x="280.2" y="153">33K</text>
<text x="330.7" y="153.7">+3.3V</text>
<text x="408.2" y="151.1">+3.3V</text>
<text x="73.7" y="158.3">[12]</text>
<text x="81.3" y="159.1">EMIOS0_DO1</text>
<text x="124.2" y="158.2">1</text>
<text x="149.9" y="159.6">BSP75NTA</text>
<text x="159.7" y="156">BAS19LT1G</text>
<text x="177" y="158.8">+3.3V</text>
<text x="211.7" y="157.5">+24V</text>
<text x="264.1" y="158.2">R549</text>
<text x="280.8" y="158.1">1K</text>
<text x="375.6" y="163.8">+24V</text>
<text x="413.3" y="167.4">R27</text>
<text x="132.3" y="171">4</text>
<text x="143.5" y="171.3">3</text>
<text x="217.4" y="173.7">R239</text>
<text x="335.7" y="171.7">15K</text>
<text x="335.8" y="168.7">R559</text>
<text x="413.2" y="170.4">15K</text>
<text x="217.4" y="176.1">10K</text>
<text x="351.8" y="178.1">DNI</text>
<text x="369.1" y="178.1" transform="rotate(-90 369.1 178.1)">R36</text>
<text x="343.2" y="182.4">R560</text>
<text x="357.5" y="182.4">100M</text>
<text x="381.3" y="180.1">R328</text>
<text x="381.3" y="182.5">15K</text>
<text x="387.1" y="183.6">R561</text>
<text x="401.4" y="183.6">100M</text>
<text x="187.4" y="188.9">2</text>
<text x="198.2" y="187.5">+</text>
<text x="202.4" y="186.3">5</text>
<text x="202.4" y="191.4">4</text>
<text x="404.6" y="187.7">DNI</text>
<text x="141" y="192.6">[9]</text>
<text x="149" y="192.6">DO1_RD_BCK3_IOP</text>
<text x="199" y="192.6">-</text>
<text x="217.4" y="197.9">R84</text>
<text x="283.2" y="197.7">[9]</text>
<text x="292.1" y="197.7">DO3_RD_BCK1_IOP</text>
<text x="339.8" y="196.5">14</text>
<text x="351.9" y="195.1">+</text>
<text x="356.1" y="194">9</text>
<text x="369.3" y="192.8" transform="rotate(-90 369.3 192.8)">20K</text>
<text x="388.1" y="194">7</text>
<text x="391.9" y="195.1">+</text>
<text x="403.1" y="196.5">1</text>
<text x="432.2" y="197.7">DO3_RD_BCK2_IOP</text>
<text x="465.3" y="197.7">[9]</text>
<text x="217.4" y="200.2">20K</text>
<text x="352.6" y="200.2">-</text>
<text x="356.1" y="199">8</text>
<text x="369.1" y="199.6" transform="rotate(-90 369.1 199.6)">R562</text>
<text x="388.1" y="199">6</text>
<text x="391.9" y="200.2">-</text>
<text x="75.4" y="215.9">+3.3V</text>
<text x="152.9" y="213.4">+3.3V</text>
<text x="339.8" y="214.3">13</text>
<text x="351.9" y="212.9">+</text>
<text x="356.1" y="211.7">11</text>
<text x="369.3" y="214.8" transform="rotate(-90 369.3 214.8)">4.7K</text>
<text x="352.6" y="218">-</text>
<text x="356.1" y="216.8">10</text>
<text x="381.3" y="216.9">R564</text>
<text x="381.3" y="219.3">1K</text>
<text x="120.3" y="226.1">+24V</text>
<text x="369.1" y="222.5" transform="rotate(-90 369.1 222.5)">R563</text>
<text x="80.4" y="233.9">15K</text>
<text x="80.5" y="230.9">R17</text>
<text x="157.9" y="232.6">15K</text>
<text x="158" y="229.7">R558</text>
<text x="339.3" y="229.4">R33</text>
<text x="352.5" y="229.4">100M</text>
<text x="355.6" y="233.5">DNI</text>
<text x="369.3" y="237.8" transform="rotate(-90 369.3 237.8)">100E</text>
<text x="451.8" y="238.8">+24V</text>
<text x="88" y="244.7">R325</text>
<text x="102.3" y="244.6">100M</text>
<text x="113.9" y="240.3" transform="rotate(-90 113.9 240.3)">R22</text>
<text x="126" y="242.3">R556</text>
<text x="126" y="244.7">15K</text>
<text x="131.8" y="245.9">R557</text>
<text x="146.2" y="245.8">100M</text>
<text x="105.4" y="248.7">DNI</text>
<text x="149.3" y="249.9">DNI</text>
<text x="96.6" y="257.3">+</text>
<text x="100.8" y="256.2">9</text>
<text x="114" y="255" transform="rotate(-90 114 255)">20K</text>
<text x="132.8" y="256.2">7</text>
<text x="136.7" y="257.3">+</text>
<text x="336.1" y="255.9">100K</text>
<text x="351.5" y="256">R565</text>
<text x="384.4" y="255.9">100K</text>
<text x="399.8" y="256">R566</text>
<text x="431.5" y="254">C103</text>
<text x="449.1" y="253.2" transform="rotate(-90 449.1 253.2)">3</text>
<text x="27.9" y="259.9">[9]</text>
<text x="36.8" y="259.9">DO2_RD_BCK1_IOP</text>
<text x="84.5" y="258.7">14</text>
<text x="97.4" y="262.4">-</text>
<text x="100.8" y="261.3">8</text>
<text x="113.9" y="261.9" transform="rotate(-90 113.9 261.9)">R553</text>
<text x="132.8" y="261.3">6</text>
<text x="136.7" y="262.4">-</text>
<text x="147.8" y="258.7">1</text>
<text x="176.9" y="259.9">DO2_RD_BCK2_IOP</text>
<text x="210.1" y="259.9">[9]</text>
<text x="425.4" y="263.7">[6,7,8]</text>
<text x="430.7" y="260.7">0.1UF</text>
<text x="446.3" y="262.2" transform="rotate(-90 446.3 262.2)">BAS19LT1G</text>
<text x="449.1" y="260.4" transform="rotate(-90 449.1 260.4)">1</text>
<text x="454.2" y="258.4" transform="rotate(-90 454.2 258.4)">D36</text>
<text x="516.5" y="262.9">+24V</text>
<text x="358.1" y="267.7">U5</text>
<text x="408.9" y="268.8">CONTROL_IO</text>
<text x="503.5" y="267.5">[13]</text>
<text x="96.6" y="275.1">+</text>
<text x="100.8" y="274">11</text>
<text x="381" y="272.5">2</text>
<text x="392.9" y="272.5">3</text>
<text x="395.8" y="270">D3</text>
<text x="400" y="272.5">1</text>
<text x="495.2" y="275.1">R567</text>
<text x="503.9" y="271.3">DO_3+</text>
<text x="511.3" y="274.9">33K</text>
<text x="84.5" y="276.5">13</text>
<text x="97.4" y="280.2">-</text>
<text x="100.8" y="279">10</text>
<text x="114" y="277" transform="rotate(-90 114 277)">4.7K</text>
<text x="126" y="279.1">R555</text>
<text x="126" y="281.5">1K</text>
<text x="297.2" y="281.5">[12]</text>
<text x="308.6" y="281">EMIOS0_DO3</text>
<text x="355.3" y="280.2">1</text>
<text x="381" y="281.5">BSP75NTA</text>
<text x="390.9" y="278">BAS19LT1G</text>
<text x="410.7" y="278.1">+3.3V</text>
<text x="442.9" y="279.4">+24V</text>
<text x="495.2" y="280.2">R568</text>
<text x="512" y="280">1K</text>
<text x="113.9" y="284.7" transform="rotate(-90 113.9 284.7)">R18</text>
<text x="82.9" y="291.6">R551</text>
<text x="97.2" y="291.6">100M</text>
<text x="363.4" y="293">4</text>
<text x="374.6" y="293.2">3</text>
<text x="100.3" y="295.7">DNI</text>
<text x="448.6" y="295.7">R569</text>
<text x="448.6" y="298">10K</text>
<text x="114" y="300.1" transform="rotate(-90 114 300.1)">100E</text>
<text x="196.5" y="301">+24V</text>
<text x="418.5" y="310.8">2</text>
<text x="429.3" y="309.4">+</text>
<text x="433.6" y="308.3">5</text>
<text x="177.5" y="315">C102</text>
<text x="193.8" y="315.5" transform="rotate(-90 193.8 315.5)">3</text>
<text x="372.1" y="314.5">[9]</text>
<text x="380.1" y="314.5">DO3_RD_BCK3_IOP</text>
<text x="430.1" y="314.5">-</text>
<text x="433.6" y="313.3">4</text>
<text x="80.9" y="318.1">100K</text>
<text x="96.3" y="318.3">R16</text>
<text x="129.1" y="318.1">100K</text>
<text x="144.5" y="318.3">R288</text>
<text x="176.7" y="321.7">0.1UF</text>
<text x="193.8" y="322.6" transform="rotate(-90 193.8 322.6)">1</text>
<text x="199" y="320.6" transform="rotate(-90 199 320.6)">D35</text>
<text x="448.6" y="319.8">R570</text>
<text x="448.6" y="322.2">20K</text>
<text x="102.9" y="329.9">U3</text>
<text x="170.2" y="325.9">[6,7,8]</text>
<text x="191" y="324.4" transform="rotate(-90 191 324.4)">BAS19LT1G</text>
<text x="248.3" y="329.7">[13]</text>
<text x="261.3" y="325.1">+24V</text>
<text x="125.7" y="334.8">2</text>
<text x="137.6" y="334.8">3</text>
<text x="140.5" y="332.2">D2</text>
<text x="144.8" y="334.8">1</text>
<text x="153.7" y="331">CONTROL_IO</text>
<text x="248.7" y="333.5">DO_2+</text>
<text x="135.6" y="340.2">BAS19LT1G</text>
<text x="154.2" y="341.6">+3.3V</text>
<text x="187.6" y="341.6">+24V</text>
<text x="241.3" y="337.3">R19</text>
<text x="256" y="337.1">33K</text>
<text x="52.1" y="342.4">[12]</text>
<text x="59.7" y="343.2">EMIOS0_DO2</text>
<text x="100" y="342.4">1</text>
<text x="125.7" y="343.8">BSP75NTA</text>
<text x="240" y="342.4">R326</text>
<text x="256.7" y="342.2">1K</text>
<text x="108.2" y="355.2">4</text>
<text x="119.3" y="355.4">3</text>
<text x="193.3" y="357.9">R700</text>
<text x="193.3" y="360.3">10K</text>
<text x="174.1" y="371.6">+</text>
<text x="178.3" y="370.5">5</text>
<text x="116.8" y="376.7">[9]</text>
<text x="124.8" y="376.7">DO2_RD_BCK3_IOP</text>
<text x="163.3" y="373">2</text>
<text x="174.8" y="376.7">-</text>
<text x="178.3" y="375.6">4</text>
<text x="193.3" y="382">R324</text>
<text x="193.3" y="384.4">20K</text>
<text x="332.2" y="384.3">DRAWN</text>
<text x="332.5" y="388.6">MILISH JOSEPH</text>
<text x="375.6" y="386.9">13/12/2012</text>
<text x="332" y="395.5">CHECKED</text>
<text x="332" y="400.6">&lt;Checked By&gt;</text>
<text x="372.6" y="398.3">&lt;Checked Date&gt;</text>
<text x="332.7" y="407.9">ENGINEER</text>
<text x="397.6" y="406.4">SIZE</text>
<text x="407.7" y="406.4">DWG. NO.</text>
<text x="484.4" y="406.7">SHEET</text>
<text x="504.1" y="407.7">6 of 18</text>
<text x="524.6" y="406.4">PROD</text>
<text x="332.5" y="413.8">&lt;ENGINEER&gt;</text>
<text x="407.7" y="412.7">FILE</text>
<text x="435.4" y="408.2">&lt;Drawing Number&gt;</text>
<text x="484.2" y="413">SCALE</text>
<text x="521.3" y="413.6">&lt;Revision&gt;</text>
<text x="525.1" y="408.9">REV.</text>
<text x="429.9" y="414.6">17-600550-100_REVA_SCH.sch</text>
<text x="501.9" y="414.3">&lt;Scale&gt;</text>
</g>
<g font-size="2.2">
<text x="237.5" y="139.9">K1</text>
<text x="237.5" y="165.3">EF2-24NU</text>
<text x="468.6" y="261.8">K3</text>
<text x="468.6" y="287.2">EF2-24NU</text>
<text x="213.4" y="324">K2</text>
<text x="213.4" y="349.5">EF2-24NU</text>
</g>
</svg>
